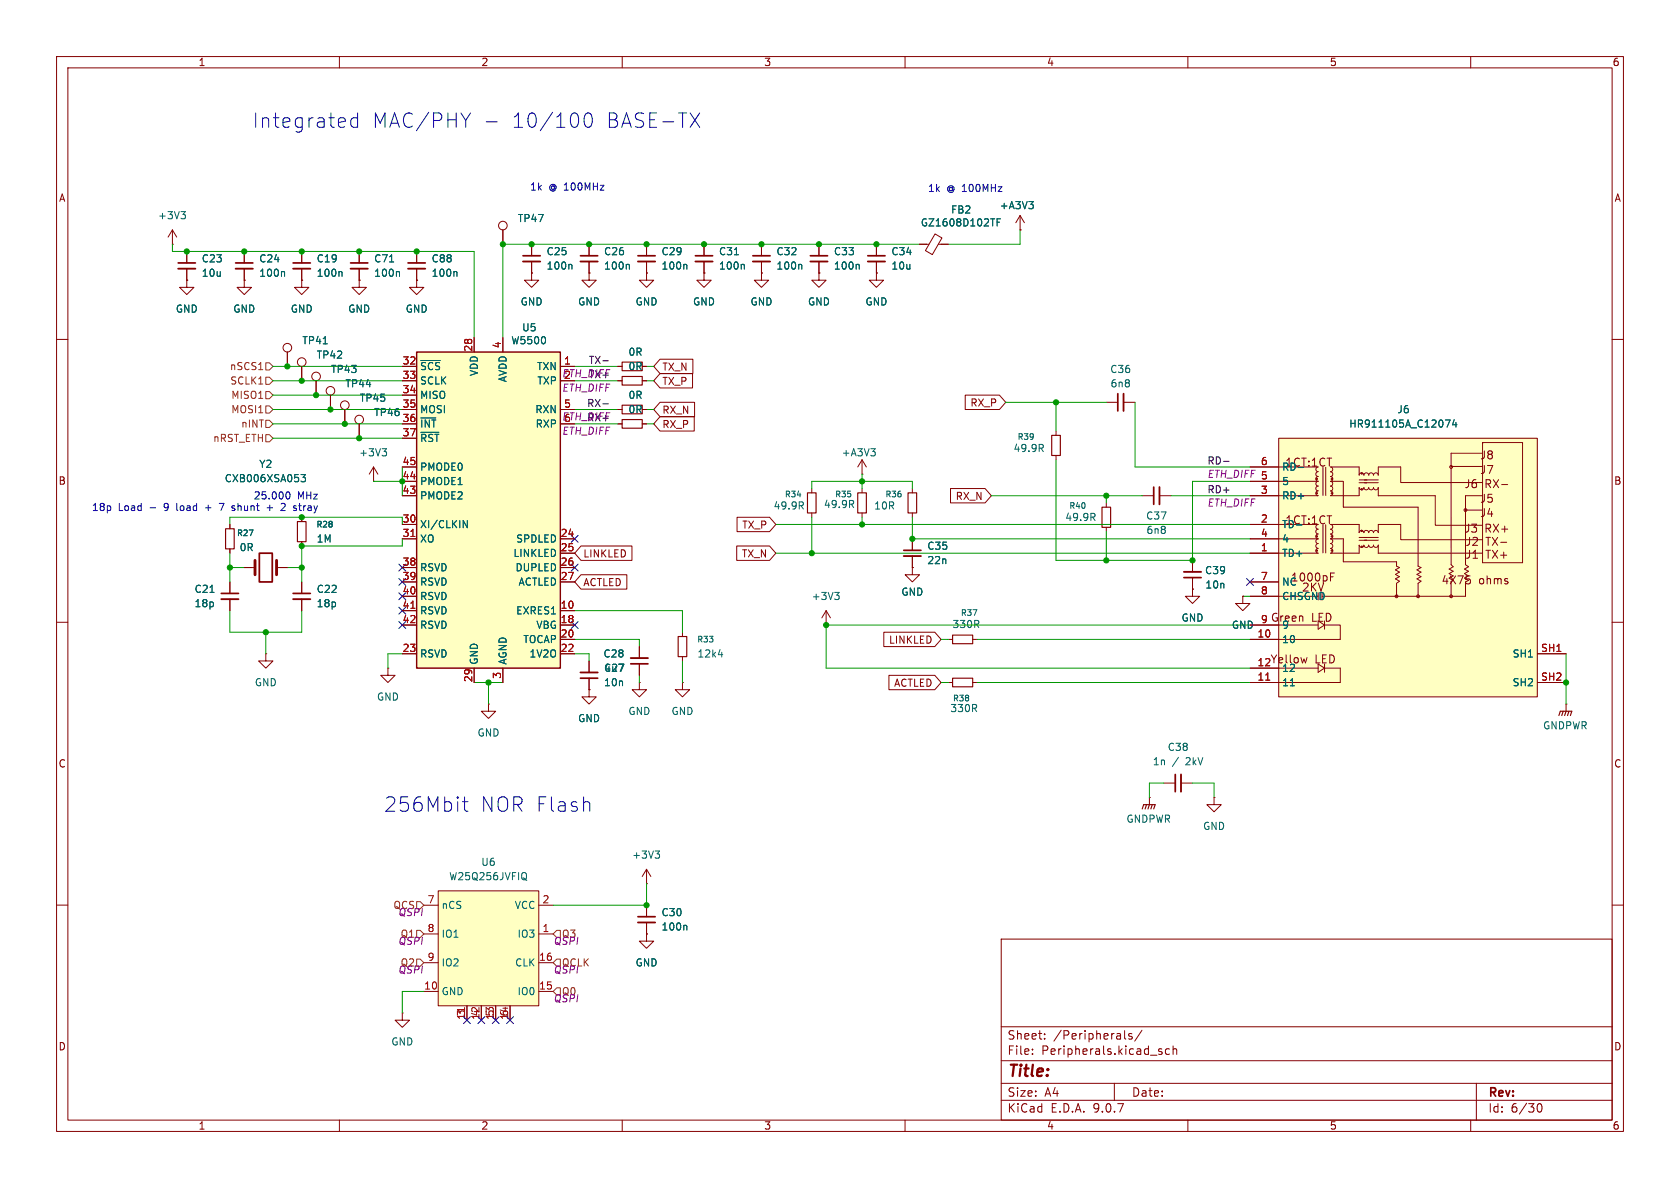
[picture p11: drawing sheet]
<svg xmlns="http://www.w3.org/2000/svg" width="297mm" height="210mm" viewBox="0 0 297 210" stroke-linecap="round" stroke-linejoin="round" font-family="sans-serif">
<g fill="none" stroke="#840000" stroke-width=".18">
<path d="M10 10h277v190h-277zM12 12h273v186h-273zM60 10v2M110 10v2M160 10v2M210 10v2M260 10v2M180.3 38.1l-.7 1.3M180.3 38.1l.8 1.3M180.3 38.1v2.5M114.3 48.3v1.2h1.3l-1.3 1.3-1.3-1.3h1.3M114.3 48.3h.1"/>
<path d="M124.5 48.3v1.2h1.2l-1.2 1.3-1.3-1.3h1.3M124.5 48.3h.1M124.5 43.2v2M124.5 46.2v2.1M134.6 48.3v1.2h1.3l-1.3 1.3-1.3-1.3h1.3M134.6 48.3h.1M134.6 43.2v2M134.6 46.2v2.1M144.8 48.3v1.2h1.2l-1.2 1.3-1.3-1.3h1.3M144.8 48.3h.1M144.8 43.2v2M144.8 46.2v2.1"/>
<path d="M154.9 48.3v1.2h1.3l-1.3 1.3-1.2-1.3h1.2M154.9 48.3h.1M154.9 43.2v2M154.9 46.2v2.1M162.6 43.2h1.6M165.3 41.4l1.2 .7-1.7 2.9-1.2-.7zM165.9 43.2h1.7M180.3 40.6h.1M10 60h2M58.4 69.9v2.5M186.7 76.2v.8M195.6 71.1h2"/>
<path d="M198.6 71.1h2.1M285 60h2M66 85.1h.1M66 82.6l-.7 1.2M66 82.6l.8 1.2M66 82.6v2.5M143.5 86.4v.7M143.5 90.7v.7M152.4 86.4v.7M152.4 90.7v.7M161.3 95.3v2M161.3 98.3v2"/>
<path d="M186.7 80.5v.8M195.6 88.9v.8M195.6 93.2v.8M201.9 87.6h2.1M205 87.6h2M210.8 99.1v2M10 110h2M40.6 102.9v2M40.6 105.9v2.1M47 115.6v1.2h1.3l-1.3 1.3-1.3-1.3h1.3M47 115.6h.1M68.6 118.1v1.3h1.2l-1.2 1.3-1.3-1.3h1.3"/>
<path d="M68.6 118.1h.1M104.1 116.8v2.1M104.1 119.9v2M113 114.3v2M113 117.3v2.1M120.6 111.8v.7M120.6 116.1v.7M146 110.5h.1M146 108l-.7 1.2M146 108l.8 1.2M146 108v2.5M161.3 100.3v1.3h1.3l-1.3 1.3-1.3-1.3h1.3"/>
<path d="M161.3 100.3h.1M167.6 113h.8M172 113h.7M210.8 104.1v1.3h1.3l-1.3 1.3-1.3-1.3h1.3M210.8 104.1h.1M210.8 102.1v2M219.7 105.4v1.3h1.3l-1.3 1.3-1.3-1.3h1.3M219.7 105.4h.1M285 110h2M86.4 124.5v1.2h1.2l-1.2 1.3-1.3-1.3h1.3M86.4 124.5h.1M104.1 121.9v1.3h1.3l-1.3 1.3-1.2-1.3h1.2"/>
<path d="M104.1 121.9h.1M10 160h2M71.1 179.1v1.2h1.3l-1.3 1.3-1.3-1.3h1.3M71.1 179.1h.1M114.3 160v2.1M114.3 163.1v2M177 166h108v32h-108zM285 160h2M60 198v2M110 198v2M160 198v2M177 194.5h108"/>
<path d="M177 191.5h108M177 187.5h108M177 181.5h108M182.5 186.3v.1M182.5 185.5v.1M184.7 183.6v.1M184.7 182.8v.1M197 191.5v3M198.8 182.2v1.3l.2 .2M200.1 182.8l-.4-.1-.2 .2 .1 .2 .5 .2v.3h-.6M201.9 182.1l-1.3 2M205 185.9l.4 .1 .1 .2-.3 .2h-.2"/>
<path d="M205 185.4l.4 .1M206.7 185.5l-.4-.1-.3 .3v.4l.2 .2h.5M207.4 185.5l.2-.1 .4 .1v.9M207.4 184.9v1.5M210 198v2M260 198v2M261 191.5v6.5M271.7 195.7l.2-.5 .2-.1a.81 .81 0 0 1 .6 .6 .81 .81 0 0 1-.3 .8h-.4l-.3-.5"/>
<circle cx="58.4" cy="69.1" r=".76"/>
</g>
<path d="M122.9 45.2h3.1M133.1 45.2h3M143.3 45.2h3M153.4 45.2h3.1M197.6 69.6v3M159.8 97.3h3M204 86.1v3.1M39.1 104.9h3.1M102.6 119.9h3.1M111.5 117.3h3.1M209.3 102.1h3M112.8 162.1h3" fill="none" stroke="#840000" stroke-width=".3"/>
<path d="M122.9 46.2h3.1M133.1 46.2h3M143.3 46.2h3M153.4 46.2h3.1M198.6 69.6v3M159.8 98.3h3M205 86.1v3.1M39.1 105.9h3.1M102.6 118.9h3.1M111.5 116.3h3.1M209.3 101.1h3M112.8 163.1h3" fill="none" stroke="#840000" stroke-width=".33"/>
<g fill="none" stroke="#006464" stroke-width=".18">
<path d="M176.3 39.3h.4M176.9 38.7h-.6v1.2M181.9 35.6h.8l-.4 .5M182.6 36.2l.1 .2-.1 .4M129.8 45h.8M131.4 46.7l.2 .2v.7M141.6 46.7l.1 .2v.7M151.7 46.7l.2 .2v.7M67.6 79.3h.7l-.4 .5M68.1 79.8l.2 .2v.3l-.2 .3M184 79.2l.4 .6M184.3 78.6l.1 .2-.1 .4"/>
<path d="M141.6 89.4l.4 .6M141.9 88.8l.1 .2-.1 .3M150.5 89.1l.4 .6M150.8 88.5l.1 .2-.1 .4M193.2 91.4l.4 .6M193.5 90.8l.1 .2-.1 .4M37.1 104.7h.7M127 115.7h.8M147.6 104.7h.7l-.4 .5M148.1 105.2l.2 .2v.3l-.2 .3M121.2 163.6l.2 .2v.6"/>
</g>
<path d="M185.9 77h1.6v3.5h-1.6zM142.7 87.1h1.6v3.6h-1.6zM151.6 87.1h1.6v3.6h-1.6zM194.8 89.7h1.5v3.5h-1.5zM119.9 112.5h1.5v3.6h-1.5zM168.4 112.3h3.6v1.5h-3.6z" fill="none" stroke="#840000" stroke-width=".2"/>
<g fill="#ffffc2">
<path d="M226.1 77.5h45.7v45.7h-45.7z"/>
<path d="M262.1 78.2h7.1v21.3h-7.1z"/>
</g>
<g fill="none" stroke="#840000" stroke-width=".18">
<path d="M55.9 67.3v2.6M61 72.4v2.5M63.5 74.9v2.6M226.1 77.5h45.7v45.7h-45.7zM262.1 78.2h7.1v21.3h-7.1zM40.6 92.7v.8M40.6 97v.8M53.3 91.4v.8M53.3 95.8v.7M152.4 83.8h.1M152.4 81.3l-.8 1.3M152.4 81.3l.8 1.3"/>
<path d="M152.4 81.3v2.5M161.3 86.4v.7M161.3 90.7v.7M221 82.6h12M221 85.1h12M221 92.7h12M221 95.3h12M233 83.4l-.4 .3 .1 .3 .3 .2-.2 .1-.2 .3 .1 .4 .3 .1M233 93.5l-.4 .3 .1 .4 .3 .2-.2 .1-.2 .3 .1 .3 .3 .2M233 85.1l-.4 .3 .1 .4 .3 .1-.2 .1-.2 .3 .1 .3 .3 .2-.3 .1-.1 .4 .4 .3h-12M233 95.3l-.4 .2 .1 .4 .3 .2-.2 .1-.2 .3 .1 .3 .3 .1-.3 .2-.1 .4 .4 .3h-12M233.9 82.6v5"/>
<path d="M233.9 92.8v4.9M234.4 82.6v5M234.4 92.8v4.9M235.2 83.4l.3 .1 .1 .3-.1 .3-.3 .2 .3 .1 .1 .4-.4 .3M235.2 85.1l.4 .3v.3l-.4 .2 .3 .2 .1 .3-.1 .3-.3 .1M235.2 93.5l.3 .2 .1 .3-.1 .3-.3 .1 .3 .2 .1 .3-.4 .3M235.2 95.3l.4 .2v.4l-.4 .2 .3 .1 .1 .3-.1 .3-.3 .2M235.2 86.8l.3 .1 .1 .3-.1 .3-.3 .1h5.1v-1.4l.3 .4 .3-.1 .2-.3 .1 .3 .3 .1 .3-.1 .2-.3 .3 .4 .3-.1 .2-.3 .2 .3 .3 .1 .4-.4v1.5l10-.1v5.3h8.4M235.2 96.9l.3 .2 .1 .3-.1 .2-.3 .2M235.2 82.6h5.1v1.4l.3-.4 .3 .1 .2 .3 .2-.3 .3-.1 .3 .1 .1 .3 .3-.4 .3 .1 .2 .3 .2-.3 .3-.1 .4 .4v-1.4h3.9v2.7h14.5M235.2 92.7h5.1v1.5l.3-.4h.3l.2 .4 .2-.3 .3-.1 .3 .1 .1 .3 .1-.3 .3-.1 .3 .1 .1 .3 .2-.4h.4l.3 .4v-1.5h3.9v2.7h14.5M235.2 97.8h5.1v-1.4l.3 .3h.3l.2-.3 .1 .2 .3 .2 .3-.1 .2-.3 .3 .4 .3-.1 .2-.3 .2 .3 .3 .1 .3-.2 .1-.2v1.4h18.4"/>
<path d="M235.2 85.1h2.3M235.2 95.3h2.3v4h9.4v.8l.5 .2-.7 .4 .7 .4-.7 .4 .7 .4-.7 .4 .7 .4-.5 .4v2.3M237.5 85.1v4.6h13.2v10.4l.5 .2-.7 .4 .7 .4-.7 .4 .7 .4-.7 .4 .7 .4-.5 .4v2.3M240.3 84.8h3.4M240.3 85.3h3.4M240.3 95h3.4M240.3 95.5h3.4M256.5 82.5h5.6M259.1 90.2h3M262.1 87.6h-3v12.2l.5 .4-.7 .4 .7 .4-.7 .4 .7 .4M262.1 80.1h-5.6v19.7l.4 .4-.7 .4 .7 .4-.7 .4 .7 .4M265.5 85.7h1"/>
<path d="M43.2 100.3h1.9M48.9 100.3h1.9M53.3 102.9v2M53.3 105.9v2.1M221 105.4h12M221 110.5h12M221 118.1h12M221 102.9h5.1M231.1 116.2l-.3 1M233 109.8v1.4l1.2-.7h2.7v2.5h-15.9M233 117.4v1.4l1.2-.7h2.7v2.6h-15.9M234.2 109.8v1.4"/>
<path d="M234.2 117.4v1.4M235.2 102h.5M235.2 101.3h.7M256.5 102.8v2.6M259.1 102.9v2.5h-25.4M259.9 102.5v.6M271.8 115.6h5.1M113 120.7v1.2h1.3l-1.3 1.3-1.2-1.3h1.2M113 120.7h.1M120.6 120.7v1.2h1.3l-1.3 1.3-1.2-1.3h1.2M120.6 120.7h.1M167.6 120.7h.8"/>
<path d="M172 120.7h.7M205.7 138.4h2.1M208.8 138.4h2M271.8 120.7h5.1M276.9 124.5h.1M276.9 124.5v1.2M114.3 156.2h.1M114.3 153.7l-.8 1.2M114.3 153.7l.8 1.2M114.3 153.7v2.5M203.2 141h.1M203.2 141v1.2"/>
<path d="M214.6 141v1.2h1.3l-1.3 1.3-1.2-1.3h1.2M214.6 141h.1M114.3 165.1v1.3h1.3l-1.3 1.2-1.3-1.2h1.3M114.3 165.1h.1"/>
<circle cx="55.9" cy="66.5" r=".76"/>
<circle cx="61" cy="71.6" r=".76"/>
<circle cx="63.5" cy="74.2" r=".76"/>
<circle cx="232.8" cy="87.2" r=".13"/>
<circle cx="232.8" cy="84.7" r=".13"/>
<circle cx="232.8" cy="94.8" r=".13"/>
<circle cx="232.8" cy="97.3" r=".13"/>
<circle cx="235.5" cy="94.8" r=".13"/>
<circle cx="235.5" cy="84.7" r=".13"/>
<circle cx="235.5" cy="87.2" r=".13"/>
<circle cx="235.5" cy="97.3" r=".13"/>
<circle cx="240.7" cy="86.5" r=".13"/>
<circle cx="240.7" cy="96.7" r=".13"/>
<circle cx="240.7" cy="83.7" r=".13"/>
<circle cx="240.7" cy="93.8" r=".13"/>
<circle cx="256.5" cy="82.5" r=".25"/>
<circle cx="259.1" cy="90.2" r=".25"/>
<circle cx="246.9" cy="105.4" r=".25"/>
<circle cx="250.7" cy="105.4" r=".25"/>
<circle cx="256.5" cy="105.4" r=".25"/>
</g>
<path d="M153.9 79.3h.8l-.4 .5M154.6 79.9l.1 .1-.1 .5M255.5 74.2h.9l-.6 1.3M257.1 74.2l-.3 .9h.8M257.4 74.7v.8M53.2 83.9h.8l-.4 .5 .3 .1v.5l-.1 .2-.6-.2M228.1 121.2h.7M115.8 150.4h.8l-.4 .5M116.4 150.9l.2 .3v.3l-.2 .2" fill="none" stroke="#006464" stroke-width=".18"/>
<path d="M223.8 120.2h.7" fill="none" stroke="#a90000" stroke-width=".18"/>
<path d="M39.9 93.5h1.5v3.5h-1.5zM52.6 92.2h1.5v3.6h-1.5zM160.5 87.1h1.6v3.6h-1.6zM168.4 119.9h3.6v1.5h-3.6zM275.6 126.5l.2-.8h2.1l-.3 .8M276.4 125.7l-.3 .8M276.9 125.7l-.3 .8M277.4 125.7l-.3 .8M201.9 143l.3-.8h2l-.2 .8M202.7 142.2l-.3 .8M203.2 142.2l-.3 .8M203.7 142.2l-.2 .8" fill="none" stroke="#840000" stroke-width=".2"/>
<path d="M45.1 99.1v2.5M48.9 99.1v2.5" fill="none" stroke="#840000" stroke-width=".51"/>
<path d="M45.8 97.8h2.3v5.1h-2.3zM51.8 104.9h3.1M207.8 136.9v3.1" fill="none" stroke="#840000" stroke-width=".3"/>
<path d="M51.8 105.9h3.1M208.8 136.9v3.1" fill="none" stroke="#840000" stroke-width=".33"/>
<path d="M77.5 157.5h17.7v20.3h-17.7z" fill="#ffffc2"/>
<g fill="none" stroke="#840000" stroke-width=".18">
<path d="M77.5 157.5h17.7v20.3h-17.7zM74.9 160h2.6M74.9 165.1h2.6M74.9 170.2h2.6M74.9 175.3h2.6M82.5 177.8v2.5M85.1 177.8v2.5M87.6 177.8v2.5M90.2 177.8v2.5M95.2 160h2.6M95.2 165.1h2.6M95.2 170.2h2.6"/>
<path d="M95.2 175.3h2.6"/>
</g>
<path d="M82.1 178.1v.7" fill="none" stroke="#a90000" stroke-width=".18"/>
<path d="M92.7 155.3l.4 .3M92.8 154.2l.1 .1a.81 .81 0 0 1-.1 1.2" fill="none" stroke="#006464" stroke-width=".18"/>
<path d="M73.7 62.2h25.4v55.9h-25.4z" fill="#ffffc2"/>
<path d="M73.7 62.2h25.4v55.9h-25.4z" fill="none" stroke="#840000" stroke-width=".25"/>
<g fill="none" stroke="#840000" stroke-width=".18">
<path d="M30.5 43.2h.1M30.5 40.6l-.8 1.3M30.5 40.6l.7 1.3M30.5 40.6v2.6M33 49.5v1.3h1.3l-1.3 1.3-1.3-1.3h1.3M33 49.5h.1M33 44.5v2M33 47.5v2M43.2 49.5v1.3h1.2l-1.2 1.3-1.3-1.3h1.3M43.2 49.5h.1M43.2 44.5v2M43.2 47.5v2"/>
<path d="M53.3 49.5v1.3h1.3l-1.3 1.3-1.2-1.3h1.2M53.3 49.5h.1M53.3 44.5v2M53.3 47.5v2M63.5 49.5v1.3h1.3l-1.3 1.3-1.3-1.3h1.3M63.5 49.5h.1M63.5 44.5v2M63.5 47.5v2M73.7 49.5v1.3h1.2l-1.2 1.3-1.3-1.3h1.3M73.7 49.5h.1M73.7 44.5v2M73.7 47.5v2"/>
<path d="M83.8 59.7v2.5M88.9 40.6v2.6M88.9 59.7v2.5M94 48.3v1.2h1.2l-1.2 1.3-1.3-1.3h1.3M94 48.3h.1M94 43.2v2M94 46.2v2.1M104.1 48.3v1.2h1.3l-1.3 1.3-1.2-1.3h1.2M104.1 48.3h.1M104.1 43.2v2M104.1 46.2v2.1M114.3 48.3h.1"/>
<path d="M114.3 43.2v2M114.3 46.2v2.1M124.5 48.3h.1M124.5 43.2v2M124.5 46.2v2.1M134.6 48.3h.1M134.6 43.2v2M134.6 46.2v2.1M144.8 48.3h.1M144.8 43.2v2M144.8 46.2v2.1M154.9 48.3h.1"/>
<path d="M154.9 43.2v2M154.9 46.2v2.1M162.6 43.2h1.2M166.4 43.2h1.2M180.3 40.6h.1M50.8 62.2v2.6M53.3 64.8v2.5M55.9 67.3v2.6M58.4 69.9v2.5M61 72.4v2.5M63.5 74.9v2.6M71.1 64.8h2.6"/>
<path d="M71.1 67.3h2.6M71.1 69.9h2.6M71.1 72.4h2.6M71.1 74.9h2.6M71.1 77.5h2.6M99.1 64.8h2.5M99.1 72.4h2.5M109.2 64.8h.8M109.2 67.3h.8M109.2 72.4h.8M109.2 74.9h.8M113.5 64.8h.8"/>
<path d="M113.5 67.3h.8M113.5 72.4h.8M113.5 74.9h.8M116.7 73.7h6v2.5h-6l-1.1-1.3zM116.7 66h5.7v2.6h-5.7l-1.1-1.3zM116.7 63.5h5.8v2.5h-5.8l-1.1-1.2zM116.7 71.1h6.1v2.6h-6.1l-1.1-1.3zM170.6 69.8h6.1l1.1 1.3-1.1 1.3h-6.1zM40.6 92.7v.8M40.6 97v.8M53.3 91.4v.8M53.3 95.8v.7"/>
<path d="M71.1 82.6h2.6M71.1 85.1h2.6M71.1 87.6h2.6M71.1 92.7h2.6M71.1 95.3h2.6M99.1 95.3h2.5M99.1 97.8h2.5M102.7 96.5h9v2.6h-9l-1.1-1.3zM130.2 96.5h5.8l1.2 1.3-1.2 1.3h-5.8zM130.3 91.4h5.7l1.2 1.3-1.2 1.3h-5.7zM161.3 95.3v2M161.3 98.3v2"/>
<path d="M168 86.4h6.1l1.2 1.2-1.2 1.3h-6.1zM210.8 99.1v2M221 82.6h5.1M221 85.1h5.1M221 87.6h5.1M221 92.7h5.1M221 95.3h5.1M221 97.8h5.1M40.6 102.9v2M40.6 105.9v2.1M43.2 100.3h1.2M49.5 100.3h1.3"/>
<path d="M53.3 102.9v2M53.3 105.9v2.1M71.1 100.3h2.6M71.1 102.9h2.6M71.1 105.4h2.6M71.1 108h2.6M71.1 110.5h2.6M71.1 115.6h2.6M83.8 118.1v2.6M88.9 118.1v2.6M99.1 100.3h2.5M99.1 102.9h2.5"/>
<path d="M99.1 108h2.5M99.1 110.5h2.5M99.1 115.6h2.5M99.1 113h2.5M102.7 101.6h8.1v2.5h-8.1l-1.1-1.2zM104.1 116.8v2.1M104.1 119.9v2M113 114.3v2M113 117.3v2.1M156.2 111.8h9.1l1.1 1.2-1.1 1.3h-9.1zM157.2 119.4h8.1l1.1 1.3-1.1 1.2h-8.1zM161.3 100.3h.1"/>
<path d="M210.8 104.1h.1M210.8 102.1v2M219.7 105.4h.1M221 102.9h5.1M221 105.4h5.1M221 110.5h5.1M221 113h5.1M221 118.1h5.1M271.8 115.6h5.1M104.1 121.9h.1M221 120.7h5.1M271.8 120.7h5.1"/>
<path d="M114.3 165.1h.1M114.3 160v2.1M114.3 163.1v2"/>
<circle cx="88.9" cy="39.9" r=".76"/>
<circle cx="50.8" cy="61.5" r=".76"/>
<circle cx="53.3" cy="64" r=".76"/>
</g>
<g fill="none" stroke="#006464" stroke-width=".18">
<path d="M32 37.4h.8l-.4 .5M32.5 37.9l.3 .2v.3l-.3 .3M176.3 39.3h.4M176.9 38.7h-.6v1.2M181.9 35.6h.8l-.4 .5M182.6 36.2l.1 .2-.1 .4M50.1 48l.2 .2v.6M60.3 48l.2 .2v.6M68.9 46.3h.7M70.4 48l.2 .2v.6M80.6 48l.2 .2v.6M100.9 46.7l.2 .2v.7"/>
<path d="M111.1 46.7l.2 .2v.7M121.2 46.7l.2 .2v.7M129.8 45h.8M131.4 46.7l.2 .2v.7M141.6 46.7l.1 .2v.7M151.7 46.7l.2 .2v.7M57.1 60.8h.8M74.4 63.7h3.4M74.4 76.4h3.2M255.5 74.2h.9l-.6 1.3M257.1 74.2l-.3 .9h.8M257.4 74.7v.8"/>
<path d="M53.2 83.9h.8l-.4 .5 .3 .1v.5l-.1 .2-.6-.2M81.9 92l.7 1.3v-1.3M37.1 104.7h.7M228.1 121.2h.7M121.2 163.6l.2 .2v.6"/>
</g>
<path d="M72.6 94.8h.8M72.6 107.5h.8M223.8 120.2h.7" fill="none" stroke="#a90000" stroke-width=".18"/>
<path d="M31.5 46.5h3M41.7 46.5h3M51.8 46.5h3.1M62 46.5h3M72.1 46.5h3.1M92.5 45.2h3M102.6 45.2h3.1M112.8 45.2h3" fill="none" stroke="#840000" stroke-width=".3"/>
<path d="M31.5 47.5h3M41.7 47.5h3M51.8 47.5h3.1M62 47.5h3M72.1 47.5h3.1M92.5 46.2h3M102.6 46.2h3.1M112.8 46.2h3" fill="none" stroke="#840000" stroke-width=".33"/>
<path d="M110 74.2h3.5v1.5h-3.5zM110 71.6h3.5v1.6h-3.5zM110 66.5h3.5v1.6h-3.5zM110 64h3.5v1.5h-3.5z" fill="none" stroke="#840000" stroke-width=".2"/>
<g fill="none" stroke="#725600" stroke-width=".18">
<path d="M45.7 65.3h.8M47 74.3h.6l.7 .6-.7 .7h-.6zM47 71.8h.6l.7 .6-.7 .6h-.6zM47 69.2h.6l.7 .7-.7 .6h-.6zM47 64.1h.6l.7 .7-.7 .6h-.6zM47 76.8h.6l.7 .7-.7 .6h-.6zM47 66.7h.6l.7 .6-.7 .6h-.6zM73.7 159.4h.6l.6 .6-.6 .7h-.6zM73.7 164.5h.6l.6 .6-.6 .6h-.6zM73.7 169.5h.6l.6 .7-.6 .6h-.6zM98.4 164.5h.7v1.2h-.7l-.6-.6zM98.4 174.6h.7v1.3h-.7l-.6-.6z"/>
<path d="M98.4 169.5h.7v1.3h-.7l-.6-.6z"/>
</g>
<path d="M106.6 71.4h.9M106.6 63.8h.9M216.3 81.6h1" fill="none" stroke="#0f0f0f" stroke-width=".18"/>
<g fill="none" stroke="#009600" stroke-width=".18">
<path d="M30.5 43.2v1.3h53.3v15.2M162.6 43.2h-73.7v16.5M180.3 40.6v2.6h-12.7M48.3 77.5h22.8M48.3 72.4h22.8M48.3 74.9h22.8M48.3 64.8h22.8M48.3 67.3h22.8M48.3 69.9h22.8M101.6 72.4h7.6M101.6 74.9h7.6M101.6 64.8h7.6"/>
<path d="M101.6 67.3h7.6M114.3 72.4h1.3M114.3 74.9h1.3M114.3 64.8h1.3M114.3 67.3h1.3M177.8 71.1h17.8M186.7 71.1v5.1M200.7 71.1v11.5h20.3M40.6 97.8v5.1M66 85.1h5.1M71.1 82.6v5M71.1 95.3v1.2h-17.8v6.4"/>
<path d="M71.1 91.4h-30.5v1.3M137.2 97.8h83.8M137.2 92.7h83.8M143.5 86.4v-1.3h17.8v1.3M143.5 91.4v6.4M152.4 83.8v2.6M152.4 91.4v1.3M161.3 91.4v3.9h59.7M175.3 87.6h26.6M186.7 81.3v17.8h24.1v-14h10.2M195.6 87.6v1.3M195.6 94v5.1"/>
<path d="M207 87.6h14M40.6 100.3h2.6M40.6 108v3.8h12.7v-3.8M47 111.8v3.8M50.8 100.3h2.5M71.1 115.6h-2.5v2.5M101.6 115.6h2.5v1.2M101.6 113h11.4v1.3M101.6 108h19v3.8M113 119.4v1.3M120.6 116.8v3.9M166.4 113h1.2"/>
<path d="M172.7 113h48.3M219.7 105.4h1.3M221 110.5h-75v7.6h75M276.9 115.6v8.9M83.8 120.7h5.1M86.4 120.7v3.8M166.4 120.7h1.2M172.7 120.7h48.3M205.7 138.4h-2.5v2.6M210.8 138.4h3.8v2.6M114.3 156.2v3.8h-16.5M74.9 175.3h-3.8v3.8"/>
</g>
<g fill="none" stroke="#000084" stroke-width=".18">
<path d="M70.5 99.7l1.2 1.2M71.7 99.7l-1.2 1.2M101 99.7l1.2 1.2M101 94.6l1.2 1.3M102.2 99.7l-1.2 1.2M102.2 94.6l-1.2 1.3M70.5 104.8l1.2 1.2M70.5 102.3l1.2 1.2M70.5 109.9l1.2 1.2M70.5 107.3l1.2 1.3M71.7 104.8l-1.2 1.2M71.7 102.3l-1.2 1.2"/>
<path d="M71.7 109.9l-1.2 1.2M71.7 107.3l-1.2 1.3M101 109.9l1.2 1.2M102.2 109.9l-1.2 1.2M220.4 102.3l1.2 1.2M221.6 102.3l-1.2 1.2M81.9 179.7l1.3 1.2M83.2 179.7l-1.3 1.2M84.5 179.7l1.2 1.2M85.7 179.7l-1.2 1.2M87 179.7l1.2 1.2M88.2 179.7l-1.2 1.2"/>
<path d="M89.6 179.7l1.2 1.2M90.8 179.7l-1.2 1.2"/>
</g>
<g fill="none" stroke="#0000c2" stroke-width=".18">
<path d="M63.2 20v2.5M83.2 20l-.9 1.3M122 20l1.7 2.5M123.7 20l-1.7 2.5M63.2 20.9l-.7-.1-.5 .5v.7l.3 .4 .2 .1 .7-.1M86 21.5h1.9M102.2 20.5l.1 .4-.1 1.1M103.5 20.2a.61 .61 0 0 1 .6-.2 .61 .61 0 0 1 .5 .5 1.49 1.49 0 0 1-.5 2 .65 .65 0 0 1-.7-.5 2.17 2.17 0 0 1 .1-1.8zM36.3 89.8h1M38.7 89h.9l-.5 1.3M41.2 89.8l.3 .2M41.2 89.4l.3 .1"/>
<path d="M41.5 90.1l-.1 .2h-.3M47.2 89.8h1M47.7 89.3v1M50.4 89.1v.4l-.8 .8h.8M50.7 87.1l.1-.2a.68 .68 0 0 1 .5 .7 .68 .68 0 0 1-.5 .6l-.1-.1M52.8 89.4h.5M53 89v1.2M81.8 141.7h.9M82.1 140.9v2.1l.1 .3 .5 .1"/>
</g>
<g fill="#009600" stroke="#009600" stroke-width=".18">
<circle cx="104.1" cy="43.2" r=".46"/>
<circle cx="114.3" cy="43.2" r=".46"/>
<circle cx="124.5" cy="43.2" r=".46"/>
<circle cx="154.9" cy="43.2" r=".46"/>
<circle cx="144.8" cy="43.2" r=".46"/>
<circle cx="186.7" cy="71.1" r=".46"/>
<circle cx="134.6" cy="43.2" r=".46"/>
<circle cx="210.8" cy="99.1" r=".46"/>
<circle cx="276.9" cy="120.7" r=".46"/>
<circle cx="152.4" cy="92.7" r=".46"/>
<circle cx="143.5" cy="97.8" r=".46"/>
<circle cx="146" cy="110.5" r=".46"/>
<circle cx="152.4" cy="85.1" r=".46"/>
<circle cx="161.3" cy="95.3" r=".46"/>
<circle cx="195.6" cy="99.1" r=".46"/>
<circle cx="195.6" cy="87.6" r=".46"/>
<circle cx="53.3" cy="91.4" r=".46"/>
<circle cx="58.4" cy="72.4" r=".46"/>
<circle cx="61" cy="74.9" r=".46"/>
<circle cx="63.5" cy="77.5" r=".46"/>
<circle cx="71.1" cy="85.1" r=".46"/>
<circle cx="40.6" cy="100.3" r=".46"/>
<circle cx="53.3" cy="96.5" r=".46"/>
<circle cx="55.9" cy="69.9" r=".46"/>
<circle cx="53.3" cy="100.3" r=".46"/>
<circle cx="47" cy="111.8" r=".46"/>
<circle cx="86.4" cy="120.7" r=".46"/>
<circle cx="114.3" cy="160" r=".46"/>
<circle cx="63.5" cy="44.5" r=".46"/>
<circle cx="73.7" cy="44.5" r=".46"/>
<circle cx="53.3" cy="44.5" r=".46"/>
<circle cx="33" cy="44.5" r=".46"/>
<circle cx="50.8" cy="64.8" r=".46"/>
<circle cx="53.3" cy="67.3" r=".46"/>
<circle cx="43.2" cy="44.5" r=".46"/>
<circle cx="94" cy="43.2" r=".46"/>
<circle cx="88.9" cy="43.2" r=".46"/>
</g>
<g font-size="3.5" fill="#0000c2">
<text x="44.6" y="22.8">Integrated</text>
<text x="65.7" y="22.8">MAC/PHY</text>
<text x="90.3" y="22.8">10/100</text>
<text x="106.9" y="22.8">BASE-TX</text>
<text x="67.9" y="143.7">256Mbit</text>
<text x="84.9" y="143.7">NOR Flash</text>
</g>
<text font-size="2.8" fill="#840000" x="178" y="190.9">Title:</text>
<g font-size="2.1" fill="#840000">
<text x="178" y="184">Sheet:</text>
<text x="186.2" y="184">/Peripherals/</text>
<text x="178" y="186.7">File:</text>
<text x="184.1" y="186.7">Peripherals.kicad_sch</text>
<text x="178" y="196.9">KiCad</text>
<text x="178" y="194.1">Size:</text>
<text x="184.7" y="194.1">A4</text>
<text x="185.7" y="196.9">E.D.A.</text>
<text x="193.3" y="196.9">9.0.7</text>
<text x="200" y="194.1">Date:</text>
<text x="263" y="194.3">Rev:</text>
<text x="263" y="196.9">Id:</text>
<text x="267.1" y="196.9">6/30</text>
</g>
<g font-size="2" fill="#006464">
<text x="227.1" y="82.7">1CT:1CT</text>
<text x="227.1" y="92.9">1CT:1CT</text>
<text x="230.1" y="104.8">2KV</text>
</g>
<g font-size="2" fill="#840000">
<text x="261.6" y="81.4">J8</text>
<text x="261.6" y="84">J7</text>
<text x="258.8" y="86.5">J6</text>
<text x="261.6" y="89.1">J5</text>
<text x="262.5" y="86.5">RX-</text>
<text x="258.8" y="94.4">J3</text>
<text x="261.6" y="91.6">J4</text>
<text x="262.5" y="94.4">RX+</text>
<text x="259" y="96.7">J2</text>
<text x="259" y="99">J1</text>
<text x="262.6" y="96.7">TX-</text>
<text x="262.6" y="99">TX+</text>
<text x="228.1" y="103">1000pF</text>
<text x="254.8" y="103.5">4X75</text>
<text x="261.4" y="103.5">ohms</text>
<text x="231.8" y="110.1">LED</text>
<text x="232.4" y="117.5">LED</text>
</g>
<g font-size="1.8" fill="#840000">
<text x="35" y="11.9">1</text>
<text x="85" y="11.9">2</text>
<text x="135" y="11.9">3</text>
<text x="185" y="11.9">4</text>
<text x="235" y="11.9">5</text>
<text x="285" y="11.9">6</text>
<text x="10.3" y="35.9">A</text>
<text x="285.3" y="35.9">A</text>
<text x="117" y="65.7">TX_N</text>
<text x="99.3" y="66.9">ETH_DIFF</text>
<text x="117" y="68.3">TX_P</text>
<text x="99.3" y="74.5">ETH_DIFF</text>
<text x="117" y="75.9">RX_P</text>
<text x="117" y="73.3">RX_N</text>
<text x="171.5" y="72.1">RX_P</text>
<text x="10.3" y="85.9">B</text>
<text x="168.9" y="88.6">RX_N</text>
<text x="285.3" y="85.9">B</text>
<text x="131.1" y="93.7">TX_P</text>
<text x="103" y="98.7">LINKLED</text>
<text x="131.1" y="98.7">TX_N</text>
<text x="103" y="103.8">ACTLED</text>
<text x="157.1" y="114">LINKLED</text>
<text x="222.8" y="110.2">9 Green</text>
<text x="222.2" y="117.9">12 Yellow</text>
<text x="158" y="121.6">ACTLED</text>
<text x="10.3" y="135.9">C</text>
<text x="285.3" y="135.9">C</text>
<text x="10.3" y="185.9">D</text>
<text x="285.3" y="185.9">D</text>
<text x="35" y="199.9">1</text>
<text x="85" y="199.9">2</text>
<text x="135" y="199.9">3</text>
<text x="185" y="199.9">4</text>
<text x="235" y="199.9">5</text>
<text x="285" y="199.9">6</text>
</g>
<g font-size="1.8" fill="#0000c2">
<text x="93.6" y="33.9">1k</text>
<text x="97" y="33.9">@ 100MHz</text>
<text x="164" y="34.1">1k</text>
<text x="167.4" y="34.1">@ 100MHz</text>
<text x="44.8" y="88.5">25.000</text>
<text x="52.6" y="88.5">MHz</text>
<text x="16.2" y="90.5">18p</text>
<text x="20.9" y="90.5">Load</text>
<text x="26.5" y="90.5">-</text>
<text x="29.3" y="90.5">9</text>
<text x="31.7" y="90.5">load</text>
<text x="36.9" y="90.5">+</text>
<text x="39.7" y="90.5">7</text>
<text x="42.1" y="90.5">shunt</text>
<text x="48.4" y="90.5">+</text>
<text x="51.2" y="90.5">2</text>
<text x="53.6" y="90.5">stray</text>
</g>
<g font-size="1.8" fill="#006464">
<text x="27.8" y="39">+3V3</text>
<text x="91.4" y="39.5">TP47</text>
<text x="162.7" y="40.2">GZ1608D102TF</text>
<text x="168" y="37.9">FB2</text>
<text x="176.6" y="37.2">+A3V3</text>
<text x="35.6" y="46.6">C23</text>
<text x="45.7" y="46.6">C24</text>
<text x="55.9" y="46.6">C19</text>
<text x="66" y="46.6">C71</text>
<text x="76.2" y="46.6">C88</text>
<text x="96.5" y="47.9">100n</text>
<text x="96.5" y="45.3">C25</text>
<text x="106.7" y="47.9">100n</text>
<text x="106.7" y="45.3">C26</text>
<text x="116.8" y="47.9">100n</text>
<text x="116.8" y="45.3">C29</text>
<text x="127" y="47.9">100n</text>
<text x="127" y="45.3">C31</text>
<text x="137.2" y="47.9">100n</text>
<text x="137.2" y="45.3">C32</text>
<text x="147.3" y="47.9">100n</text>
<text x="147.3" y="45.3">C33</text>
<text x="157.5" y="45.3">C34</text>
<text x="157.5" y="47.9">10u</text>
<text x="35.6" y="49.1">10u</text>
<text x="45.7" y="49.1">100n</text>
<text x="55.9" y="49.1">100n</text>
<text x="66" y="49.1">100n</text>
<text x="76.2" y="49.1">100n</text>
<text x="31" y="55.5">GND</text>
<text x="41.1" y="55.5">GND</text>
<text x="51.3" y="55.5">GND</text>
<text x="61.5" y="55.5">GND</text>
<text x="71.6" y="55.5">GND</text>
<text x="91.9" y="54.2">GND</text>
<text x="92.2" y="58.8">U5</text>
<text x="102.1" y="54.2">GND</text>
<text x="112.3" y="54.2">GND</text>
<text x="122.4" y="54.2">GND</text>
<text x="132.6" y="54.2">GND</text>
<text x="142.7" y="54.2">GND</text>
<text x="152.9" y="54.2">GND</text>
<text x="53.3" y="61.1">TP41</text>
<text x="55.9" y="63.6">TP42</text>
<text x="74.2" y="65.6">~{SCS}</text>
<text x="90.3" y="61.1">W5500</text>
<text x="94.8" y="65.6">TXN</text>
<text x="111" y="65.6">0R</text>
<text x="111" y="63.1">0R</text>
<text x="58.4" y="66.1">TP43</text>
<text x="61" y="68.7">TP44</text>
<text x="63.5" y="71.2">TP45</text>
<text x="74.2" y="68.2">SCLK</text>
<text x="74.2" y="70.7">MISO</text>
<text x="84.7" y="66.6" transform="rotate(-90 84.7 66.6)">VDD</text>
<text x="89.8" y="67.7" transform="rotate(-90 89.8 67.7)">AVDD</text>
<text x="94.9" y="68.2">TXP</text>
<text x="111" y="70.7">0R</text>
<text x="196.2" y="66.1">C36</text>
<text x="196.2" y="68.7">6n8</text>
<text x="66" y="73.8">TP46</text>
<text x="74.2" y="73.3">MOSI</text>
<text x="74.2" y="75.8">~{INT}</text>
<text x="94.5" y="73.3">RXN</text>
<text x="94.6" y="75.8">RXP</text>
<text x="111" y="73.3">0R</text>
<text x="238.4" y="75.8">HR911105A_C12074</text>
<text x="246.9" y="73.3">J6</text>
<text x="45.7" y="82.9">Y2</text>
<text x="63.4" y="80.9">+3V3</text>
<text x="74.2" y="78.3">~{RST}</text>
<text x="74.2" y="83.4">PMODE0</text>
<text x="148.7" y="80.9">+A3V3</text>
<text x="179.1" y="80.1">49.9R</text>
<text x="226.6" y="83.4">RD-</text>
<text x="39.6" y="85.4">CXB006XSA053</text>
<text x="74.2" y="86">PMODE1</text>
<text x="74.2" y="88.5">PMODE2</text>
<text x="226.6" y="86">5</text>
<text x="226.6" y="88.5">RD+</text>
<text x="74.2" y="93.6">XI/CLKIN</text>
<text x="136.7" y="90.3">49.9R</text>
<text x="145.6" y="90">49.9R</text>
<text x="154.4" y="90.3">10R</text>
<text x="188.2" y="92.3">49.9R</text>
<text x="202.5" y="92">C37</text>
<text x="202.6" y="94.6">6n8</text>
<text x="226.6" y="93.6">TD-</text>
<text x="42.3" y="97.6">0R</text>
<text x="55.9" y="96.1">1M</text>
<text x="74.2" y="96.1">XO</text>
<text x="74.2" y="101.2">RSVD</text>
<text x="90.7" y="98.7">LINKLED</text>
<text x="91" y="101.2">DUPLED</text>
<text x="91.2" y="96.1">SPDLED</text>
<text x="163.8" y="97.4">C35</text>
<text x="163.8" y="99.9">22n</text>
<text x="212.9" y="101.7">C39</text>
<text x="226.6" y="96.1">4</text>
<text x="226.6" y="98.7">TD+</text>
<text x="34.3" y="105">C21</text>
<text x="34.3" y="107.5">18p</text>
<text x="55.9" y="105">C22</text>
<text x="55.9" y="107.5">18p</text>
<text x="74.2" y="103.7">RSVD</text>
<text x="74.2" y="106.3">RSVD</text>
<text x="91.6" y="103.7">ACTLED</text>
<text x="143.4" y="106.3">+3V3</text>
<text x="159.3" y="105.5">GND</text>
<text x="213" y="104.2">10n</text>
<text x="226.6" y="103.7">NC</text>
<text x="226.6" y="106.3">CHSGND</text>
<text x="74.2" y="108.8">RSVD</text>
<text x="74.2" y="111.4">RSVD</text>
<text x="91.2" y="108.8">EXRES1</text>
<text x="92.4" y="113.9">TOCAP</text>
<text x="94.7" y="111.4">VBG</text>
<text x="168.3" y="111.2">330R</text>
<text x="208.8" y="110.1">GND</text>
<text x="217.7" y="111.4">GND</text>
<text x="226.6" y="111.4">9</text>
<text x="226.6" y="113.9">10</text>
<text x="74.2" y="116.4">RSVD</text>
<text x="84.7" y="117.6" transform="rotate(-90 84.7 117.6)">GND</text>
<text x="89.8" y="117.6" transform="rotate(-90 89.8 117.6)">AGND</text>
<text x="93.5" y="116.4">1V2O</text>
<text x="106.6" y="116.4">C28</text>
<text x="106.7" y="119">C27</text>
<text x="106.7" y="119">4u7</text>
<text x="123.2" y="116.4">12k4</text>
<text x="226.6" y="119">12</text>
<text x="267.3" y="116.4">SH1</text>
<text x="45" y="121.5">GND</text>
<text x="66.5" y="124.1">GND</text>
<text x="106.7" y="121.5">10n</text>
<text x="226.6" y="121.5">11</text>
<text x="267.3" y="121.5">SH2</text>
<text x="84.3" y="130.4">GND</text>
<text x="102.1" y="127.9">GND</text>
<text x="111" y="126.6">GND</text>
<text x="118.6" y="126.6">GND</text>
<text x="167.9" y="126.1">330R</text>
<text x="272.7" y="129.1">GNDPWR</text>
<text x="203.7" y="135.5">1n</text>
<text x="206.3" y="132.9">C38</text>
<text x="207.2" y="135.5">/</text>
<text x="209.7" y="135.5">2kV</text>
<text x="199" y="145.6">GNDPWR</text>
<text x="212.6" y="146.9">GND</text>
<text x="79.3" y="155.8">W25Q256JVFIQ</text>
<text x="85" y="153.3">U6</text>
<text x="111.7" y="152">+3V3</text>
<text x="78" y="160.9">nCS</text>
<text x="90.9" y="160.9">VCC</text>
<text x="78" y="166">IO1</text>
<text x="91.4" y="166">IO3</text>
<text x="116.8" y="164.7">100n</text>
<text x="116.8" y="162.2">C30</text>
<text x="78" y="171">IO2</text>
<text x="91" y="171">CLK</text>
<text x="112.3" y="171">GND</text>
<text x="78" y="176.1">GND</text>
<text x="91.4" y="176.1">IO0</text>
<text x="69.1" y="185">GND</text>
</g>
<g font-size="1.8" fill="#725600">
<text x="40.5" y="65.6">nSCS1</text>
<text x="40.6" y="68.2">SCLK1</text>
<text x="40.8" y="70.7">MISO1</text>
<text x="40.8" y="73.3">MOSI1</text>
<text x="42.5" y="75.8">nINT</text>
<text x="37.6" y="78.3">nRST_ETH</text>
<text x="99.3" y="171">QCLK</text>
</g>
<g font-size="1.8" fill="#a90000">
<text x="71.1" y="64.5">32</text>
<text x="83.6" y="62.3" transform="rotate(-90 83.6 62.3)">28</text>
<text x="88.6" y="61.7" transform="rotate(-90 88.6 61.7)">4</text>
<text x="99.6" y="64.5">1</text>
<text x="71.1" y="67.1">33</text>
<text x="71.1" y="69.6">34</text>
<text x="99.6" y="67.1">2</text>
<text x="71.1" y="72.1">35</text>
<text x="71.1" y="74.7">36</text>
<text x="71.1" y="77.2">37</text>
<text x="99.6" y="72.1">5</text>
<text x="99.6" y="74.7">6</text>
<text x="71.1" y="82.3">45</text>
<text x="222.8" y="82.3">6</text>
<text x="71.1" y="84.8">44</text>
<text x="71.1" y="87.4">43</text>
<text x="222.8" y="87.4">3</text>
<text x="222.8" y="84.8">5</text>
<text x="71.1" y="92.5">30</text>
<text x="71.1" y="95">31</text>
<text x="99" y="95">24</text>
<text x="222.8" y="92.5">2</text>
<text x="222.8" y="95">4</text>
<text x="71.1" y="100.1">38</text>
<text x="99" y="97.5">25</text>
<text x="99" y="100.1">26</text>
<text x="222.8" y="97.5">1</text>
<text x="71.1" y="102.6">39</text>
<text x="71.1" y="105.2">40</text>
<text x="71.1" y="107.7">41</text>
<text x="99" y="102.6">27</text>
<text x="99" y="107.7">10</text>
<text x="222.8" y="102.6">7</text>
<text x="222.8" y="105.2">8</text>
<text x="71.1" y="110.2">42</text>
<text x="99" y="110.2">18</text>
<text x="99" y="112.8">20</text>
<text x="222.2" y="112.8">10</text>
<text x="222.8" y="110.2">9</text>
<text x="71.1" y="115.3">23</text>
<text x="99" y="115.3">22</text>
<text x="222.2" y="117.9">12</text>
<text x="272.3" y="115.3">SH1</text>
<text x="83.6" y="120.7" transform="rotate(-90 83.6 120.7)">29</text>
<text x="88.6" y="120.1" transform="rotate(-90 88.6 120.1)">3</text>
<text x="222.2" y="120.4">11</text>
<text x="272.3" y="120.4">SH2</text>
<text x="75.5" y="159.8">7</text>
<text x="95.8" y="159.8">2</text>
<text x="75.5" y="164.8">8</text>
<text x="95.8" y="164.8">1</text>
<text x="75.5" y="169.9">9</text>
<text x="95.2" y="169.9">16</text>
<text x="74.9" y="175">10</text>
<text x="82.3" y="179.8" transform="rotate(-90 82.3 179.8)">3</text>
<text x="84.8" y="179.8" transform="rotate(-90 84.8 179.8)">4</text>
<text x="87.4" y="179.8" transform="rotate(-90 87.4 179.8)">5</text>
<text x="89.9" y="179.8" transform="rotate(-90 89.9 179.8)">6</text>
<text x="95.2" y="175">15</text>
<text x="84.8" y="180.4" transform="rotate(-90 84.8 180.4)">12</text>
<text x="87.4" y="180.4" transform="rotate(-90 87.4 180.4)">13</text>
<text x="89.9" y="180.4" transform="rotate(-90 89.9 180.4)">14</text>
</g>
<g font-size="1.8" fill="#0f0f0f">
<text x="104" y="64.4">TX-</text>
<text x="103.7" y="72">RX-</text>
<text x="213.4" y="82.2">RD-</text>
<text x="213.4" y="87.3">RD+</text>
</g>
<g font-size="1.8" fill="#840084">
<text x="99.3" y="69.4">ETH_DIFF</text>
<text x="104" y="67">TX+</text>
<text x="99.3" y="77.1">ETH_DIFF</text>
<text x="103.7" y="74.6">RX+</text>
<text x="213.4" y="84.7">ETH_DIFF 5</text>
<text x="213.4" y="89.8">ETH_DIFF</text>
<text x="69.5" y="160.9">QCS</text>
<text x="70.3" y="167.2">QSPI</text>
<text x="70.3" y="162.2">QSPI</text>
<text x="70.7" y="166">Q1</text>
<text x="97.8" y="167.2">QSPI</text>
<text x="99.3" y="166">Q3</text>
<text x="70.3" y="172.3">QSPI</text>
<text x="70.7" y="171">Q2</text>
<text x="97.8" y="172.3">QSPI</text>
<text x="97.8" y="177.4">QSPI</text>
<text x="99.3" y="176.1">Q0</text>
</g>
<g font-size="1.4" fill="#006464">
<text x="179.8" y="78">R39</text>
<text x="138.6" y="88.1">R34</text>
<text x="147.5" y="88.1">R35</text>
<text x="156.4" y="88.1">R36</text>
<text x="41.8" y="95">R27</text>
<text x="55.8" y="93.4">R28</text>
<text x="188.9" y="90.1">R40</text>
<text x="123.2" y="113.8">R33</text>
<text x="169.8" y="109.1">R37</text>
<text x="168.4" y="124.2">R38</text>
</g>
</svg>
